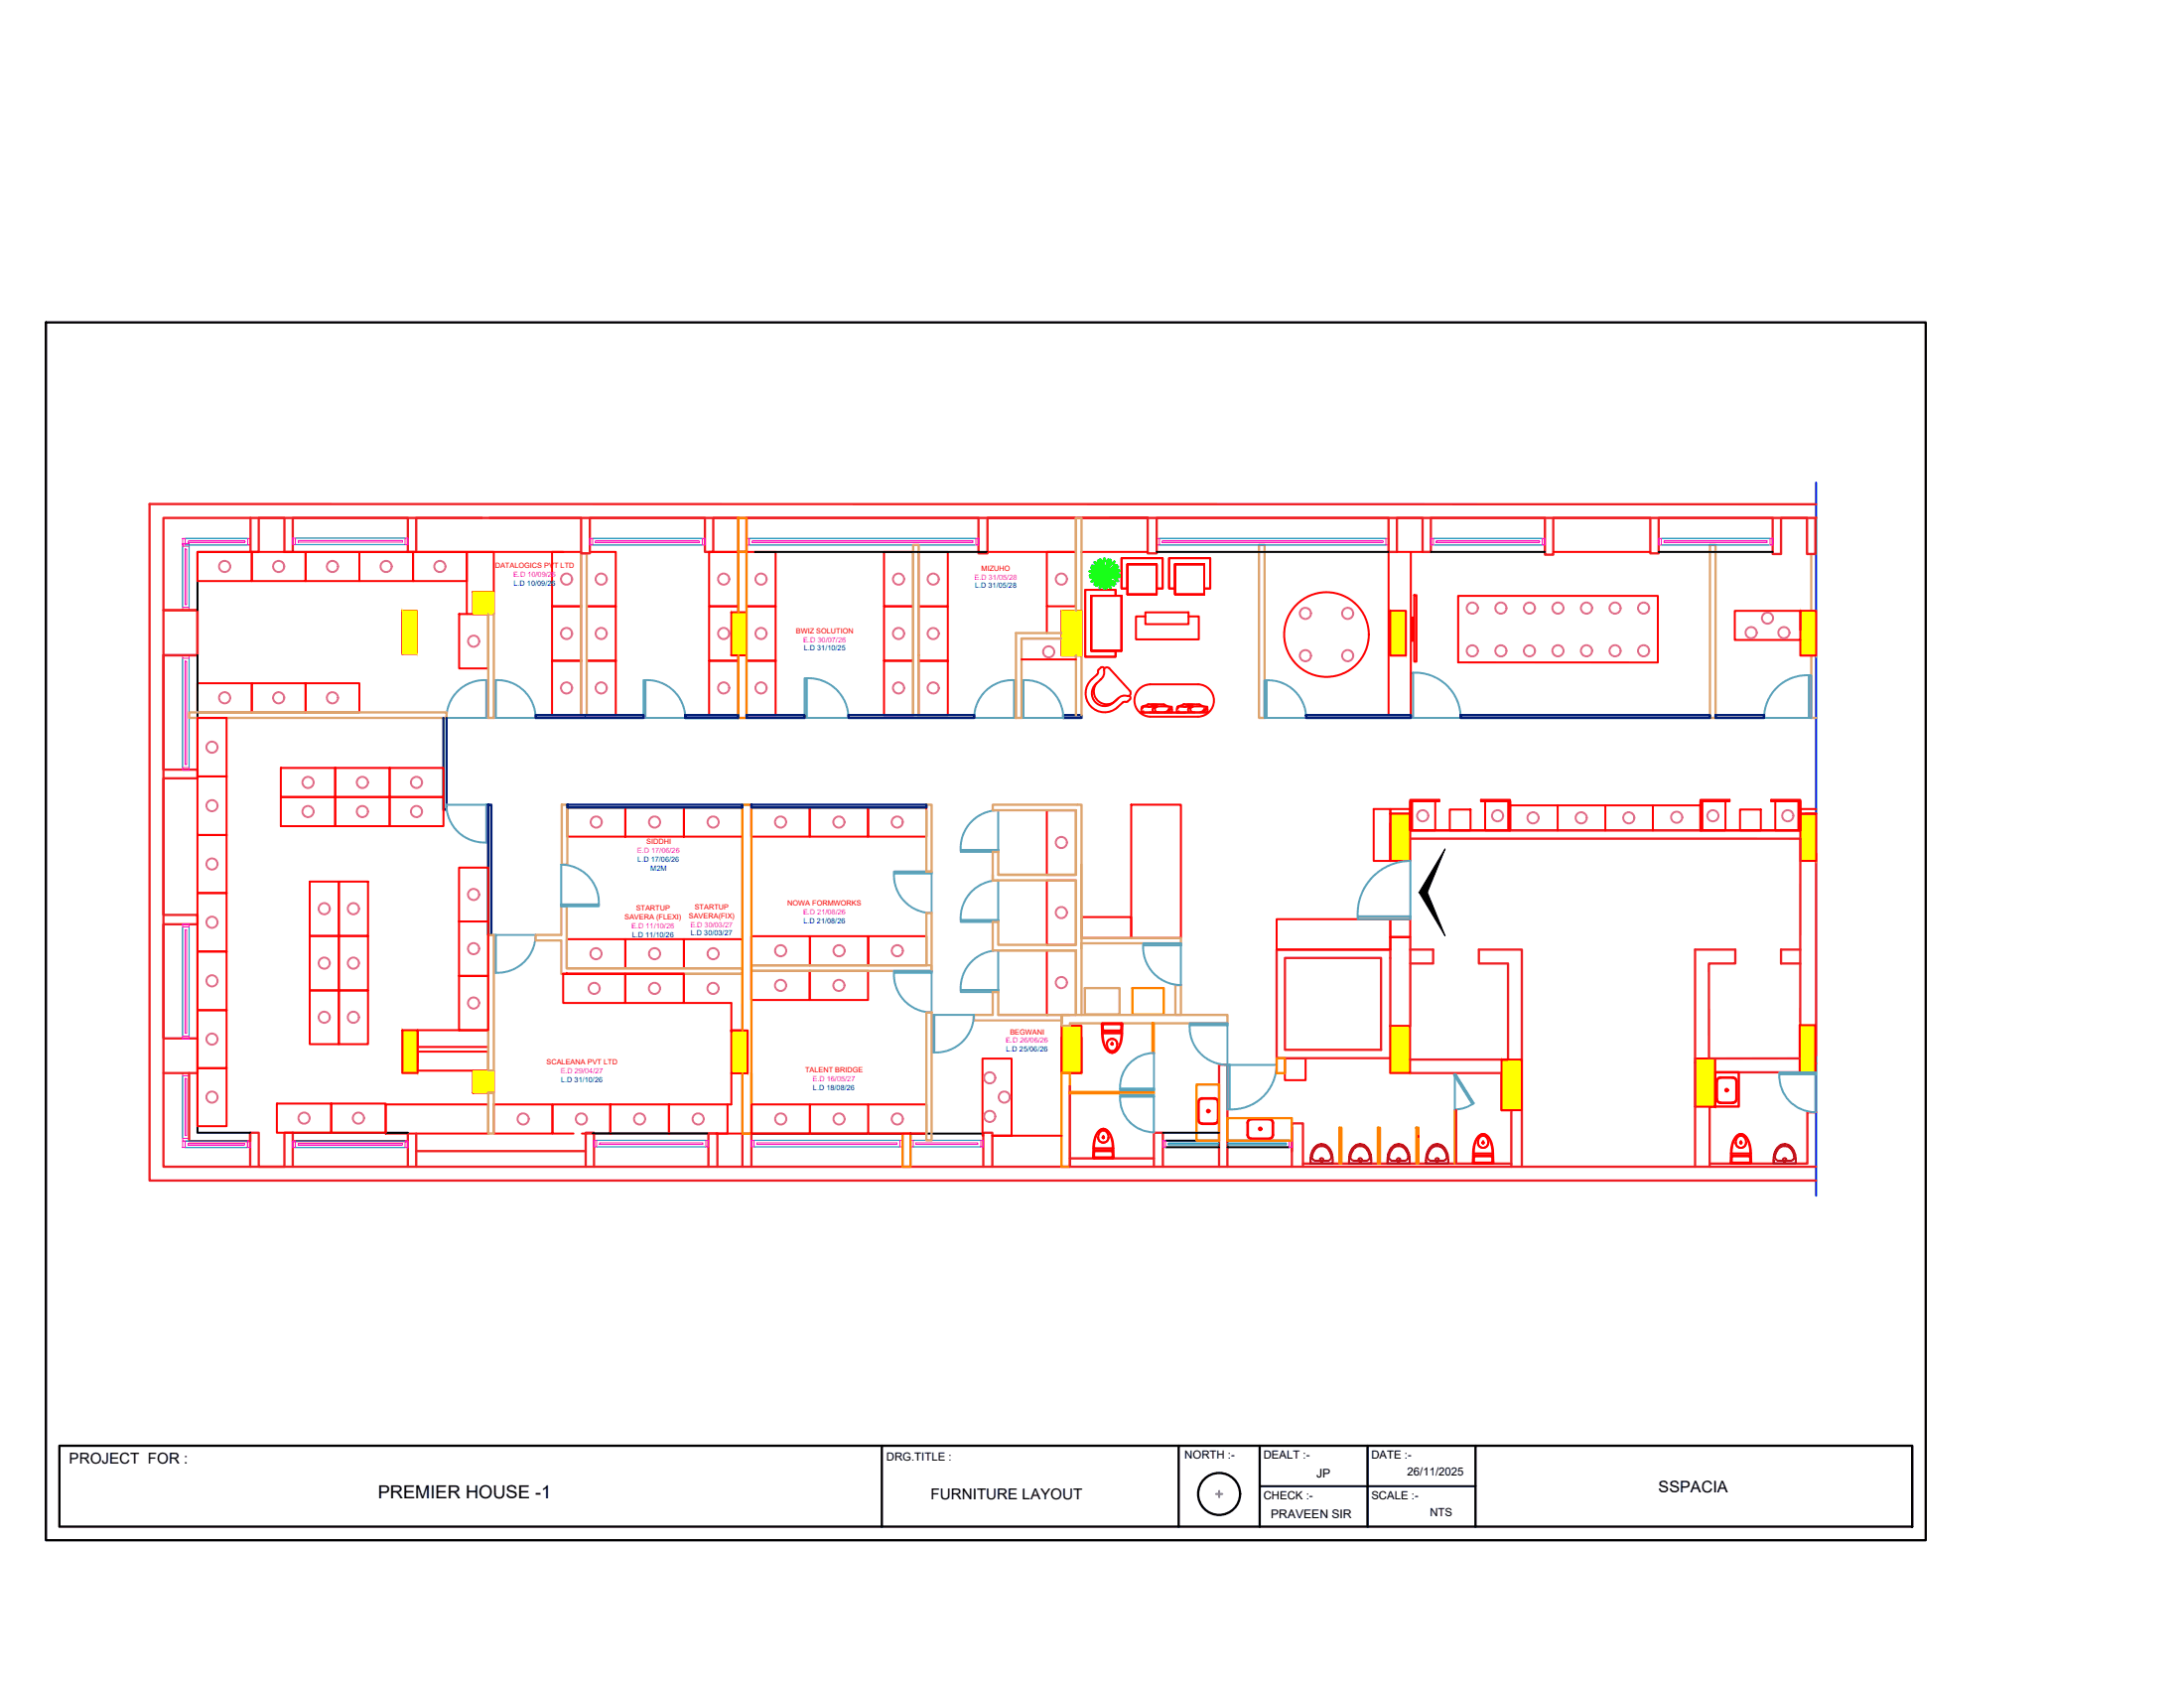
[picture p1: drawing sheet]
<svg xmlns="http://www.w3.org/2000/svg" width="279mm" height="216mm" viewBox="0 0 279 216" stroke-linecap="round" stroke-linejoin="round" font-family="sans-serif">
<!-- layer: STAIR -->
<g fill="none" stroke="#5ca1b8" stroke-width=".25">
<path d="M62.2 87a4.9 4.9 0 0 0-5.1 4.8h5.4M62.2 87h.3v4.8h-.3zM63.2 87h.2v4.8h-.2zM63.4 87a4.9 4.9 0 0 1 5.1 4.8h-5.3M82.3 87h.3v4.8h-.3zM82.6 87a4.9 4.9 0 0 1 5.1 4.8h-5.4M102.9 86.8h.3v5h-.3zM103.2 86.7a5.1 5.1 0 0 1 5.3 5.1h-5.6M124.6 91.8h5.4M129.7 87a4.9 4.9 0 0 0-5.1 4.8M129.7 87h.3v4.8h-.3zM130.7 87h.2v4.8h-.2z"/>
<path d="M130.9 87a4.9 4.9 0 0 1 5.1 4.8h-5.3M161.8 87h.2v4.8h-.2zM162 87a4.8 4.8 0 0 1 5.1 4.8h-5.3M180.5 86.1h.3v5.7h-.3zM180.8 86a5.8 5.8 0 0 1 6.1 5.8h-6.4M231.4 86.4h.3v5.4h-.3zM231.4 86.4a5.5 5.5 0 0 0-5.7 5.4h6M62.2 102.9h.3v4.9h-.3zM62.5 102.9h-5.4a4.9 4.9 0 0 0 5.1 4.9M63.2 119.6h.2v4.8h-.2zM63.2 119.6h5.3M68.5 119.6a4.9 4.9 0 0 1-5.1 4.8"/>
<path d="M71.8 115.7h4.8v.2h-4.8zM76.6 115.7a4.9 4.9 0 0 0-4.8-5.1v5.3M114.4 111.5h4.8v.2h-4.8zM119.2 111.5v5.3a4.8 4.8 0 0 1-4.8-5.1M122.9 117.7a4.8 4.8 0 0 1 4.8-5.1v5.3M122.9 108.7a4.8 4.8 0 0 1 4.8-5.1v5.4M122.9 117.7h4.8v.2h-4.8zM122.9 108.7h4.8v.3h-4.8zM173.7 117.2a6.8 6.8 0 0 1 6.7-7.1v7.5M173.7 117.2h6.7v.4h-6.7zM114.4 124.4a4.8 4.8 0 0 0 4.8 5.1M114.4 124.2h4.8v.2h-4.8z"/>
<path d="M119.2 124.2v5.3M119.3 129.8h5.3a4.8 4.8 0 0 1-5.1 4.8M119.3 129.8h.2v4.8h-.2zM122.9 126.6h4.8v.3h-4.8zM127.7 121.6a4.8 4.8 0 0 0-4.8 5M127.7 121.6v5.3M143.3 139.2h4.3v.3h-4.3zM146.3 120.7h4.8v.2h-4.8zM147.6 134.7a4.4 4.4 0 0 0-4.3 4.5M147.6 134.7v4.8M151.1 120.7v5.3a4.9 4.9 0 0 1-4.9-5.1M152.2 131.1a4.9 4.9 0 0 0 4.8 5.1"/>
<path d="M152.2 130.9h4.8v.2h-4.8zM157 130.9v5.3h6.3a5.7 5.7 0 0 1-6 5.7M157 136.2h.3v5.7h-.3zM186 137.5l.2-.1 2.3 3.7-.1 .1zM186.1 137.6v4.3a4.2 4.2 0 0 0 2.4-.8M227.6 137.4a4.6 4.6 0 0 0 4.6 4.9M227.6 137.2h4.6v.2h-4.6zM232.2 137.2v5.1M143.3 140h4.3v.3h-4.3zM143.3 140.3a4.4 4.4 0 0 0 4.3 4.5M147.6 140v4.8"/>
</g>
<!-- layer: GYPSUM PARTITION -->
<g fill="none" stroke="#dda56e" stroke-width=".3">
<path d="M62.5 78.5v13.3h.7v-13.3M74.3 70.8h.8v20.7h-.8zM137.6 70.6v-4.4h.8v25.3M137.6 66.2v11.9M161.1 69.7h.7v22.1h-.7zM218.8 69.7h.7v22.1h-.7zM231.7 70.9v7.2M24.2 91.1h32.9v.7h-32.9zM116.8 91.5v-21.8h.7v21.8M135.8 81h-5.8v10.8h.7v-10.1h5.1M137.6 83.9v7.6M231.7 83.9v7.9h.6"/>
<path d="M62.5 119.6h.7v17.3h-.7zM71.9 102.9h.7v7.7h-.7zM118.5 102.9h.7v8.6h-.7v-7.9M127.7 111.9h9.9M138.4 110.5v9.5h12.7v.7h-12.7v9.1M62.5 139.8h.7v5.2h-.7zM71.8 124.6v-4.3h-3.3v-.7h3.3v-3.7h.7v7.9h22.5v.8h-23M96.1 123.5h23.1v.7h-23.1zM118.5 129.5h.7v16.4h-.7zM118.5 123.5v-6.7h.7v7.2M127.7 129.8h8.1v.7h-11.2v-.7h2.4v-2.9h.7v2.9h6.4M127.7 121.6h9.9v8.2"/>
<path d="M136.9 129.8h-1.1v1.4h1.1v-.3h20.1v-1.1h-21.2v1.1M138.4 121.3v-18.4h-11.4v.7h10.6v8.3h-9.9v-2.9h-.7v3.6h10.6v8.3h-9.9v-3h-.7v3.7h10.6M138.8 126.4h4.4v3.4h-4.4zM150.4 126h.7v3.8h-.7z"/>
</g>
<!-- layer: FUR -->
<g fill="none" stroke="#f00" stroke-width=".25">
<path d="M25.3 70.6h6.9v3.7h-6.9zM32.2 70.6h6.9v3.7v-3.7h6.9v3.7h-13.8zM46 70.6h6.8v3.7v-3.7h6.9v3.7h-13.7zM51.5 78.1h1.8v5.5h-1.8zM53.2 70.6h18.9M58.7 78.5h3.8v7h-3.8zM60.5 75.7h2.7v-5.1h-3.5v7.9M60.5 75.7h2.7v2.8h-2.7zM70.6 70.6h3.7v6.9h-3.7zM70.6 77.5h3.7v7h-3.7zM75.1 77.5h3.7v7h-3.7zM75.5 70.6h3.3v6.9h-3.7v-6.7"/>
<path d="M90.7 70.6h3.7v6.9h-3.7zM91.2 70.6h3.2M93.6 78.3h1.9v5.5h-1.9zM94.4 78.3v-.8h-3.7v7h3.7v-.7M95.5 70.6h3.7v6.9h-3.7zM95.5 78.3v-.8h3.7v7h-3.7v-.7M113.1 70.6h3.7v6.9h-3.7zM113.1 77.5h3.7v7h-3.7zM117.5 70.6h3.8v7h-3.8zM117.5 77.6h3.8v6.9h-3.8zM126.3 70.6h11.3M133.9 70.6h3.7v6.9h-3.7z"/>
<path d="M133.9 77.5v3.5M135.8 78.1h2.6v5.8h-2.6zM138.4 70.6h8.4M138.8 75.4h3.9v.8h-3.1v7h3.1v.8h-3.9zM139.6 76.2h3.9v7v-7h-3.9v7h3.9h-3.9zM139.6 76.2h3.9v7h-3.9zM143.5 71.4h5.2v3.9h-.7v-3.1h-3.8v3.1h-.7zM144.2 72.2h3.8v3.8h-3.8h3.8v-3.8h-3.8v3.8zM144.2 72.2h3.8v3.8h-3.8zM146.5 78.8h-1.2v3h8.1v-3h-1.3M146.5 78.3h5.6v1.5h-5.6zM149.6 71.4h5.2v3.9h-.7v-3.1h-3.8v3.1h-.7z"/>
<path d="M150.3 72.2v3.8h3.8h-3.8v-3.8h3.8v3.8v-3.8zM150.3 72.2h3.8v3.8h-3.8zM177.6 70.6v20.9M177.8 78.1h2.1v5.8h-2.1zM178.7 70.6h3.3M180.5 70.6v20.9M180.7 79h.1v3h-.1zM180.9 76.1h.3v8.5h-.3zM186.5 76.2h25.6v8.5h-25.6zM198.7 70.6h12.4M230.3 78.1h2v5.8h-2zM25.3 87.4h6.9v3.7h-6.9z"/>
<path d="M25.3 91.8h3.7v7.5h-3.7zM25.3 99.3h3.7v7.5h-3.7zM32.2 87.4h13.8v3.7h-6.9v-3.7v3.7h-6.9zM35.9 98.2h7v3.7h-7zM42.9 98.2h6.9v3.7h-6.9zM49.8 98.2h6.9v3.7h-6.9zM70.6 84.5h3.7v7h-3.7zM75.1 84.5h3.7v7h-3.7zM90.7 84.5h3.7v7h-3.7zM95.5 84.5h3.7v7h-3.7zM113.1 84.5h3.7v7h-3.7zM117.5 84.5h3.8v7h-3.8z"/>
<path d="M130.7 84.3h6.9M140.3 87.4a1.66 1.66 0 0 0 .3 2.3 1.66 1.66 0 0 0 2.3-.3M140.3 86.3l.2-.4a.69 .69 0 0 1 .5-.6l.2 .1 .1 .1a1.56 1.56 0 0 1-.5 1.4M140.3 86.3a2.93 2.93 0 0 0-1.4 2.5 2.43 2.43 0 0 0 1.5 2.1 2.43 2.43 0 0 0 2.5-.4M140.9 86.9a2.12 2.12 0 0 0-1.2 2.1 1.64 1.64 0 0 0 2.7 .9l.7-.6M141.9 85.5l2.7 2.9v.2l-.1 .4M141.9 85.5l-.2-.1-.4 .1M143 89.4a1.36 1.36 0 0 1 1.6-.3v.2l-.1 .1-.2 .3-.6 .1-.8 .7M145.9 91.1h8.6M146.1 90.6l.2-.2-.1 .2M146.1 90.4h3.7h.1l.1 .6-.2 .1-3.7 .1-.1-.1zM146.2 90.4l.7-.3h.6h1.4l.8 .3"/>
<path d="M146.3 91l-.3 .1M146.9 90.1l-.1 .1M147.1 87.5a2.07 2.07 0 0 0-2 2.1 2.07 2.07 0 0 0 2 2.1M147.2 87.5h6.1a2.07 2.07 0 0 1 2 2.1 2.07 2.07 0 0 1-2 2.1h-6.1M147.2 90.1l.9 .1M147.6 91.1a.45 .45 0 0 1-.1-.6 .45 .45 0 0 1 .6-.1 .39 .39 0 0 0-.3 .4 .39 .39 0 0 0 .5 .3M148.8 90.1l.2 .1M149.4 90.9l-.3 .2M149.5 90.8l-.1 .1M149.5 90.7v.1M149.6 90.9l-.2 .1M149.7 90.8l-.1 .1"/>
<path d="M149.8 90.6l-.1 .2M149.8 90.5v.1M150.6 90.6l.2-.2-.1 .2M150.7 90.4h3.7h.1v.6l-.1 .1-3.7 .1-.2-.1zM150.7 90.4l.7-.3h.7h1.3l.8 .3M150.8 91l-.2 .1M151.5 90.1l-.2 .1M151.7 90.1l.9 .1M152.1 91.1a.46 .46 0 0 1 0-.6 .46 .46 0 0 1 .5-.1 .39 .39 0 0 0-.3 .4 .39 .39 0 0 0 .5 .3M153.4 90.1l.1 .1M153.9 90.9l-.3 .2M154 90.8l-.1 .1"/>
<path d="M154.1 90.7l-.1 .1M154.2 90.8l-.2 .2M154.4 90.6l-.1 .2M154.4 90.5l-.1 .1M230.3 80.6v-2.5h-8.4v3.8h8.4v-.2M25.3 106.8h3.7v7.4h-3.7zM25.3 114.2h3.7v7.5h-3.7zM35.9 101.9h7v3.8h-7zM39.6 112.8h3.7v6.9h-3.7zM39.6 119.7h3.7v7h-3.7zM42.9 101.9h6.9v3.8h-6.9zM43.3 112.8h3.8v6.9h-3.8z"/>
<path d="M43.3 119.7h3.8v7h-3.8zM49.8 101.9h6.9v3.8h-6.9zM58.7 111h3.8v6.9h-3.8zM58.7 117.9h3.8v6.9h-3.8zM72.6 103.3h7.4v3.7h-7.4zM80 103.3h7.5v3.7h-7.5zM87.5 103.3h7.5v3.7h-7.5zM96.1 103.3h7.5v3.7h-7.5zM96.1 119.7h7.5v3.8h-7.5zM103.6 103.3h7.5v3.7h-7.5zM103.6 119.7h7.5v3.8h-7.5zM111.1 103.3h7.4v3.7h-7.4z"/>
<path d="M111.1 119.7h7.4v3.8h-7.4zM133.9 103.6h3.7v8.3h-3.7zM133.9 112.6h3.7v8.3h-3.7zM138.4 117.3h6.3v2.7h-6.3zM144.7 102.9h6.4v17.1h-6.4zM163.3 117.6h14.6v3.9h-14.6zM175.7 103.5h2.2v6.6h-2.2zM177.9 103.5h2.5v.6h-2.5zM177.9 104.1h2.5v6h-2.5zM177.9 117.6h2.5v2.3h-2.5zM180.4 102.5v3.7h.3v-3.7h2.9v3.7h-3.2zM180.7 102.5h3.4"/>
<path d="M183.6 102.5h.5v-.2h-3.7v3.9h12.8v-3.9h-3.7v.2h.5M185.5 103.5h2.6v2.7h-2.6zM189.5 102.5h3.4M190 102.5h2.9v3.7h.3v-3.7v3.7h-3.2zM193.2 103h24.3v3.2h-24.3zM199.3 103v3.2M205.4 103v3.2M211.5 103v3.2M217.5 102.5v3.7h.3v-3.7h2.9v3.7h-3.2zM217.8 102.5h3.5M220.7 102.5h.6v-.2h-3.8v3.9h12.8v-3.9h-3.7v.2h.5M222.6 103.5h2.7v2.7h-2.7z"/>
<path d="M226.6 102.5h3.5M227.1 102.5h3v3.7h.2v-3.7v3.7h-3.2zM230.3 104.1h2v6h-2zM232.3 103.5h-2v.6h2M25.3 129.2h3.7v7.4h-3.7zM25.3 121.7h3.7v7.5h-3.7zM25.3 136.6h3.7v7.4h-3.7zM39.6 126.7h3.7v6.9h-3.7zM43.3 126.7h3.8v6.9h-3.8zM51.5 131.8h1.9v5.4h-1.9zM53.4 134.5h9.1v2.4h-9.1zM58.7 124.8h3.8v7h-3.8z"/>
<path d="M60.5 136.9h2.7v2.9h-2.7zM62.5 131.8h-9.1v2.1h9.1M72 124.6h.5M72.1 124.6h7.9v3.7h-7.9zM72.5 120.1h7.5v3.7h-7.5zM72.5 124.6h.1M80 124.6h7.5v3.7h-7.5zM80 120.1h7.5v3.7h-7.5zM87.5 120.1h7.5v3.7h-7.5zM93.6 131.8h2.1v5.5h-2.1zM93.6 137.3v4h-.5M95 128.3v-3.7h-7.5v3.7h6.1v3.7"/>
<path d="M96.1 124.2h7.5v3.7h-7.5zM103.6 124.2h7.5v3.7h-7.5zM133.9 121.6h3.7v8.2h-3.7zM135.8 131.2h2.6v6h-2.6zM141 130.9h2.5l.1 .1v1.2a2.84 2.84 0 0 1-1 2.4 1.12 1.12 0 0 1-1.4-1l-.2-1.1zM141.1 131l2.3-.1 .1 .1v.8l-.1 .1h-2.2l-.1-.1zM141.1 132.2h2.4a2.88 2.88 0 0 1-.9 2.4l-.3 .1M141.1 132.2a2.88 2.88 0 0 0 .9 2.4l.3 .1M141.1 132.2v-.3h2.3l.1 .3M141.8 133.1a.71 .71 0 0 1 1 0 .71 .71 0 0 1 0 .9 .63 .63 0 0 1-.7 .4 .63 .63 0 0 1-.5-.7v-.3zM142.3 133.4h.1M142.3 133.6h.1"/>
<path d="M143.4 131.7l-.1 .1h-2.1M143.4 131.7v-.7h-2.2l-.1 .1v.6l.1 .1M164.4 135.4h2.6v2.8h-2.6zM177.8 131.2h2.6v6h-2.6zM192.1 135.5h2.6v6.5h-2.6zM216.9 135.4h2.5v6.2h-2.5zM220.1 137.8l-.3 .1-.1 .1-.1 .3v2.3l.1 .2 .1 .2 .3 .1h1.6M220.1 137.8h1.6M221.7 137.8l.2 .1 .2 .1 .1 .3v2.3l-.1 .2-.2 .2-.2 .1M221.7 137.9l.3 .2 .1 .2M221.7 137.9h-1.6l-.4 .2v2.5l.2 .3 .2 .1h1.6M222.1 138.3v2.3"/>
<path d="M230.2 131.1h2v6.1h-2zM35.4 141.2h7v3.7h-7zM42.4 141.2h6.9v3.7h-6.9zM49.3 141.3h13.2v3.7h-13.2zM63.2 141.3h7.5v3.7h-7.5zM73.4 145h-2.7v-3.7h7.4v3.7h-3.7M78.1 141.3h7.5v3.7h-7.5zM85.6 141.3h7.5v3.7h-7.5zM91.6 145h3.4M96.1 141.3h7.5v3.7h-7.5zM103.6 141.3h7.5v3.7h-7.5zM111.1 141.3h7.4v3.7h-7.4"/>
<path d="M125.8 145.3h-.1v-9.9h3.7v9.9h-2.5h8.9M140 146.9v.2h1.1h1.2v-.2M140 146.9h2.3M140 147.3v.7h2.2M140 147.3l.1-.1h2.1l.1 .1M141.1 145.4l.1 .1-.1 .1M141.1 145.4v.1v.1M141.1 144.4a1.62 1.62 0 0 0-1.1 1.6v.9M141.1 144.4a1.67 1.67 0 0 0-1.1 1.6l-.2 2.1 2.6 .1 .1-.2M141.1 144.4a1.64 1.64 0 0 1 1.2 1.6v.9M141.1 144.4a1.69 1.69 0 0 1 1.3 1.6l.1 2.1M141.1 145.6h.1"/>
<path d="M141.1 145.4h.1M141.8 145.5a.69 .69 0 0 1-.9 .6 .69 .69 0 0 1-.3-1.1 .62 .62 0 0 1 .7-.4 .62 .62 0 0 1 .5 .7v.2M142.3 147.3v.6l-.1 .1M142.4 148v-.7l-.2-.2h-2.1l-.2 .2 .1 .8h2.3l.1-.1M153.3 141v2.2M153.4 140.8l.4-.3h1.5l.4 .3 .1 2.4-.2 .4-1.8 .1-.4-.2zM153.8 140.4l-.3 .1-.2 .2v.3M153.8 140.5h1.6M155.3 140.4l.3 .1 .2 .2 .1 .3v2.2l-.1 .3-.2 .2-.2 .1h-1.6l-.3-.1-.2-.2v-.3M162.4 143.1l.2 .1 .2 .2 .1 .2v1.6l-.1 .2-.2 .2-.2 .1M162.4 143.2l.3 .2 .1 .2M162.4 143.1h-2.3l-.3 .1-.2 .2v.2v1.6v.2l.2 .2 .3 .1h2.3"/>
<path d="M162.4 143.2h-2.3l-.4 .2v.2v1.6l.2 .3 2.5 .1M162.8 145.2l-.2 .3-.2 .1M162.8 143.6v1.6M181.5 145.4h.1M188.5 147.5h2.4M188.5 147.5l.1 .3h2.3v-.3M188.6 147.8l-.1 .1 .1 .9h2.3l.1-.1M188.6 147.8h2.2l.1 .1 .1 .8M189.1 145.3a.85 .85 0 0 1 1.5 .4l.2 .4 .2 .8v1.9h-2.5l-.1-1.3a3.4 3.4 0 0 1 .7-2.2zM189.4 145.4a.64 .64 0 0 1 .7 0 .64 .64 0 0 1 .3 .6 .69 .69 0 0 1-.9 .8 .69 .69 0 0 1-.3-1.1zM189.7 146.1l-.1 .1h.1M189.7 146.1l.1 .1h-.1"/>
<path d="M189.7 145a1.4 1.4 0 0 1 1.1 1.4l.1 1.1M189.7 145a1.64 1.64 0 0 0-1.1 1.6l-.1 .9M189.7 146.3h.1M189.7 146.1h.1M190.9 148v.7h-2.2l-.1-.1v-.6l.1-.1h2.1l.1 .1M221.5 147.5l.1 .3h2.3v-.3M221.5 147.5h2.4M221.6 147.8l-.1 .1v.9h2.3l.1-.1M221.6 148.7l-.1-.1 .1-.6 .1-.1h2.1l.1 .1-.1 .7h-2.2M221.6 147.8h2.2l.1 .1 .1 .8M222.1 140.6l-.2 .3-.2 .1M222.7 145a1.64 1.64 0 0 1 1.1 1.6l.1 .9"/>
<path d="M222.7 145a1.66 1.66 0 0 1 1.2 1.6l.1 2.1M222.7 145a1.43 1.43 0 0 0-1 1.4l-.2 1.1M222.7 145a1.64 1.64 0 0 0-1.2 1.6l-.1 2.2h2.5l.1-.1M222.7 146.3h.1M222.7 146.1h.1M223.4 146.2a.69 .69 0 0 1-1 .6 .69 .69 0 0 1-.2-1.1 .62 .62 0 0 1 .7-.4 .62 .62 0 0 1 .5 .7v.2"/>
<circle cx="169.7" cy="81.2" r="5.4"/>
<circle cx="142.3" cy="133.5" r=".09"/>
<circle cx="220.9" cy="139.4" r=".17"/>
<circle cx="141.1" cy="145.5" r=".09"/>
<circle cx="154.6" cy="142.1" r=".17"/>
<circle cx="161.2" cy="144.4" r=".17"/>
<circle cx="189.7" cy="146.2" r=".09"/>
<circle cx="222.7" cy="146.2" r=".09"/>
</g>
<!-- layer: GLASS -->
<g fill="none" stroke="#001d75" stroke-width=".3">
<path d="M56.7 91.8v11.8h.4v-11.8M68.5 91.5h13.8v.3h-13.8zM87.7 91.5h6.7v.3h-6.7zM87.7 91.8h6.7M95.5 91.5h7.4v.3h-7.4zM108.6 91.5h16v.3h-16zM136 91.5h2.4v.3h-2.4zM167.1 91.5h13.4v.3h-13.4zM186.9 91.5h31.9v.3h-31.9zM219.5 91.5h6.2v.3h-6.2zM62.5 102.9h.4v16.7h-.4zM72.6 102.9h22.4v.4h-22.4z"/>
<path d="M96.1 102.9h22.4v.4h-22.4z"/>
</g>
<!-- layer: wall -->
<g fill="none" stroke="#ff7f00" stroke-width=".3">
<path d="M94.4 66.2h1.1v4.4h-1.1zM94.4 78.3v-7.7h1.1v21.2h-1.1v-8M95 137.3v7.7h1.1v-7.7M95 131.8v-28.9h1.1v42.1M135.8 137.2h1.1v12h-1.1zM136.9 139.7h10.7v.1h-10.7zM144.9 126.4h4v3.4h-4zM147.4 130.9h.2v3.8h-.2zM153.1 138.7h2.9v7.2h-2.9zM163.3 135.3h1.1v1.9h-1.1zM192.1 137.2v4.8h1.2M115.5 145h1v4.2h-1z"/>
<path d="M157 143h8.3v2.9h-8.3zM171.3 144.2h.3v4.6h-.3zM176.3 144.2h.2v4.6h-.2zM181.2 144.2h.3v4.6h-.3zM186.1 142v6.8h.2v-6.8"/>
</g>
<!-- layer: WIN -->
<g fill="none" stroke="#008ab8" stroke-width=".15">
<path d="M23.4 69.9v7.8M23.7 69.7h8M23.7 68.9h8M24.2 69.9v7.8M37.8 69.7h14M37.8 68.8h14M75.8 69.7h14M75.8 68.9h14M95.9 69.7h28.9M95.9 68.9h28.9M148.3 69.7h29M148.3 68.9h29"/>
<path d="M183.4 69.7h13.9M183.4 68.9h13.9M212.5 69.7h13.9M212.5 68.9h13.9M23.4 84.2v14M24.2 84.2v14M23.4 118.6v13.9M24.2 118.6v13.9M23.4 137.6v8M24.2 137.6v8M23.7 145.9h8M23.7 146.8h8"/>
<path d="M37.8 145.9h14M37.8 146.8h14M76.3 146.7h14M76.3 145.9h14M96.5 146.7h18.6M96.5 145.9h18.6M116.8 146.7h8.7M116.8 145.9h8.7M156 146.2h-6.5v.2h6.5M157 146.2h7.6v.2h-7.6"/>
</g>
<!-- layer: g-dw -->
<g fill="none" stroke="#f0f" stroke-width=".13">
<path d="M23.4 77.7h.8v.3h-.8zM23.4 69.5h.8v.4h-.8zM23.4 68.9h.3v.8h-.3zM23.7 70.2h.2v7.1h-.2zM24.1 69.2h7.2v.2h-7.2zM31.7 68.9h.3v.8h-.3zM37.5 68.8h.3v.9h-.3zM38.2 69.1h13.3v.2h-13.3zM51.8 68.8h.4v.9h-.4zM75.5 68.9h.3v.8h-.3zM76.2 69.2h13.3v.2h-13.3zM89.8 68.9h.4v.8h-.4z"/>
<path d="M95.5 68.9h.4v.8h-.4zM96.2 69.2h28.3v.2h-28.3zM124.8 68.9h.4v.8h-.4zM148 68.9h.3v.8h-.3zM148.7 69.2h28.3v.2h-28.3zM177.3 68.9h.3v.8h-.3zM183 68.9h.4v.8h-.4zM183.7 69.2h13.3v.2h-13.3zM197.3 68.9h.3v.8h-.3zM212.2 68.9h.3v.8h-.3zM212.9 69.2h13.2v.2h-13.2zM226.4 68.9h.4v.8h-.4z"/>
<path d="M23.4 98.2h.8v.3h-.8zM23.4 83.9h.8v.3h-.8zM23.7 84.6h.2v13.2h-.2zM23.4 118.2h.8v.4h-.8zM23.7 118.9h.2v13.3h-.2zM23.4 137.2h.8v.4h-.8zM23.4 132.5h.8v.4h-.8zM23.7 137.9h.2v7.3h-.2zM23.4 145.6h.8v.3h-.8zM23.4 145.9h.3v.9h-.3zM24.1 146.3h7.2v.2h-7.2zM31.7 145.9h.3v.9h-.3z"/>
<path d="M37.5 145.9h.3v.9h-.3zM38.2 146.3h13.3v.2h-13.3zM51.8 145.9h.4v.9h-.4zM76 145.9h.3v.8h-.3zM76.7 146.2h13.2v.2h-13.2zM90.3 145.9h.3v.8h-.3zM96.1 145.9h.4v.8h-.4zM96.8 146.2h18v.2h-18zM115.1 145.9h.4v.8h-.4zM116.5 145.9h.3v.8h-.3zM117.2 146.2h7.9v.2h-7.9zM125.5 145.9h.3v.8h-.3z"/>
<path d="M148.8 145.9h.3v.8h-.3zM164.9 145.9h.4v.8h-.4z"/>
</g>
<!-- layer: FUR -->
<path d="M232.3 61.7v91.2" fill="none" stroke="#00f" stroke-width=".25"/>
<!-- layer: wall -->
<g fill="none" stroke="#ed1f24" stroke-width=".3">
<path d="M32 66.2v4.4h1.1v-4.4h3.3v4.4M36.3 70.6h1.1M37.5 70.6v-4.4h14.7v4.4M51.5 78.1v5.5M52.1 70.6h1M61.7 66.2h-8.5v4.4M62.6 66.2h11.7v4.6h1.2v-4.6h14.7v4.4h1v-4.4h3.2v4.4h1.1v-4.4h29.7v4.6h1.1v-4.6h20.5v4.6h1.2v-4.6h29.6v4.4h1.1v-4.4h3.3v4.4h1v-4.4h14.6v4.7h1.1v-4.7h12.4v4.6h1.1v-4.6h14.6v4.7h1v-4.7h3.4v4.7h1v-4.7h.1h-211.4v83h211.4M126.3 66.2h20.5h-4.8M232.3 64.5h-213.2v86.5h213.2M20.9 83.8h4.4v-5.8h-4.4h4.4v5.8h-4.4v14.6h4.4v1.2h-4.4v17.4h4.4v1.2h-4.4v14.6h4.4v4.4h-4.4M93.6 83.8h.8M179.8 105.3h-1.9v4.8"/>
<path d="M180.4 105.3v.9h49.9M180.4 107.3h49.9M230.3 107.3v23.8M231 104.1h1.3M232.3 109.1v25.9h-.1M24.2 137.2v8.7h7.8v-1M53.4 131.8v4M93.6 131.8h1.4M135.8 132.7v4.5h2.6v-4.5M136.9 138.9v10.3M164.4 122.5h12.3v11.8h-12.3zM177.8 122.5h.1"/>
<path d="M177.9 121.5h-14.6v13.8h14.5M180.4 137.2h11.7v4.8M180.4 135.5h12.5v-12.3h-3.7v-1.7h5.5v27.7M180.4 121.5h2.9v1.7h-2.9M180.4 121.5v-1.6h-2.5v11.3M180.4 121.5v9.7M219.4 137.5v4.1h-.7v7.6M219.4 137.2h10.8M230.2 135.4h-11.6v-12.2h3.4v-1.7h-5.1v27.7M230.3 121.5h-2.5v1.7h2.5M232.2 136h.1M32 149.2v-4.3h1.1v4.3h3.3v-4.3h1.1v4.3"/>
<path d="M37.5 145.9h14.7M52.2 145v4.2M53.2 147.2h21.7M53.2 145v4.2M74.9 149.2v-4.3h1.1v4.3M90.6 149.2v-4.2h1.2v4.2M95 149.2v-4.2h1.1v4.2M125.8 149.2v-4.3h1.1v4.3M136.9 148.2h10.7M147.6 149.2v-4.3h1.2v4.3M156 149.2v-13h1v13M165.3 147.3v-3.6h1.4v5.5"/>
<path d="M165.3 144.2v5M166.7 148.8h26.6M186.3 142v6.8M193.3 142v7.2M232.3 142.3h-1.1v6.5h-12.5"/>
</g>
<!-- layer: 0 -->
<path d="M149.1 146.7h6.9M149.1 145.9h6.9M157 146.7h7.9M157 145.9h7.9M161.2 190.1h27.6" fill="none" stroke="#000" stroke-width=".25"/>
<!-- layer: wall -->
<g fill="#ff0" stroke="#ff0" stroke-width=".13">
<path d="M135.8 131.2h2.6z"/>
<path d="M135.8 131.2h2.6v6z"/>
<path d="M177.8 78.1h2.1z"/>
<path d="M177.8 78.1h2.1v5.8z"/>
<path d="M93.6 78.3h1.9z"/>
<path d="M51.5 131.8h1.9z"/>
<path d="M51.5 131.8h1.9v5.4z"/>
<path d="M230.3 78.1h2z"/>
<path d="M230.3 78.1h2v5.8z"/>
<path d="M93.6 131.8h2.1z"/>
<path d="M93.6 131.8h2.1v5.5z"/>
<path d="M230.2 131.1h2z"/>
<path d="M230.2 131.1h2v6.1z"/>
<path d="M51.5 78.1l1.8 5.5v-5.5zM51.5 78.1l1.8 5.5h-1.8z"/>
<path d="M135.8 137.2h2.6zM135.8 131.2l2.6 6h-2.6z"/>
<path d="M177.8 83.9h2.1zM177.8 78.1l2.1 5.8h-2.1z"/>
<path d="M93.6 78.3l1.9 5.5v-5.5zM93.6 78.3l1.9 5.5h-1.9z"/>
<path d="M51.5 137.2h1.9zM51.5 131.8l1.9 5.4h-1.9z"/>
<path d="M230.3 83.9h2zM230.3 78.1l2 5.8h-2z"/>
<path d="M177.8 131.2l2.6 6v-6zM177.8 131.2l2.6 6h-2.6z"/>
<path d="M93.6 137.3h2.1zM93.6 131.8l2.1 5.5h-2.1z"/>
<path d="M135.8 78.1l2.6 5.8v-5.8zM135.8 78.1l2.6 5.8h-2.6z"/>
<path d="M177.9 104.1l2.5 6v-6zM177.9 104.1l2.5 6h-2.5z"/>
<path d="M230.3 104.1l2 6v-6zM230.3 104.1l2 6h-2z"/>
<path d="M192.1 135.5l2.6 6.5v-6.5zM192.1 135.5l2.6 6.5h-2.6z"/>
<path d="M216.9 135.4l2.5 6.2v-6.2zM216.9 135.4l2.5 6.2h-2.5z"/>
<path d="M230.2 131.1v6.1h2zM230.2 137.2h2z"/>
<path d="M60.6 137l2.5 2.7v-2.7zM60.6 137l2.5 2.7h-2.5z"/>
<path d="M60.6 75.8l2.5 2.6v-2.6zM60.6 75.8l2.5 2.6h-2.5z"/>
</g>
<path d="M177.9 121.5h-.1" fill="none" stroke="#ed1f24" stroke-width=".25"/>
<path d="M60.6 75.8h2.5v2.6h-2.5zM60.6 137h2.5v2.7h-2.5z" fill="none" stroke="#ff0" stroke-width=".3"/>
<!-- layer: FUR -->
<g fill="none" stroke="#000" stroke-width=".25">
<path d="M32 70.6h-6.7v7.4M37.4 70.6h14.7M96.6 70.6h29.6M148 70.6h29.6M183 70.6h14.6M212.2 70.6h14.6M25.3 83.8v14.6M25.3 118.2v14.6M25.3 137.2v7.7h6.7M37.5 144.9h14.7M75.8 145h14.7M96.1 145h19.4"/>
<path d="M116.5 145h9.3M148.8 144.9h7.2"/>
</g>
<g fill="none" stroke="#b80000" stroke-width=".25">
<path d="M167.7 148.4a1.77 1.77 0 0 1 1.4-2.1 1.79 1.79 0 0 1 1.4 2.1M167.7 148.4v.4M168.4 146.8a1.15 1.15 0 0 1 1.8 .8 .55 .55 0 0 1-.3 .9h-1.6a.53 .53 0 0 1-.4-.9zM168.9 148.4v-.1l.2-.2 .2 .2v.1M170.5 148.4v.4h-2.8v-.3M172.6 148.4v.4M173 146.9l-.3 .5-.1 1M173 146.9a1.18 1.18 0 0 1 1.2-.6 1.18 1.18 0 0 1 .9 .8l.3 .6v.7M173.3 146.8a1.14 1.14 0 0 1 1.9 .8 .55 .55 0 0 1-.4 .9h-1.6a.53 .53 0 0 1-.4-.9zM173.8 148.4v-.1l.2-.2 .2 .2v.1M175.4 148.4v.4h-2.8v-.3M177.5 148.4v.4"/>
<path d="M177.9 146.9l-.2 .5-.2 1M178 146.9a1.18 1.18 0 0 1 1.1-.6 1.18 1.18 0 0 1 1 .8l.2 .6 .1 .7M178.2 146.8a1.16 1.16 0 0 1 1.9 .8 .56 .56 0 0 1-.4 .9h-1.6a.53 .53 0 0 1-.3-.9zM178.7 148.4l.1-.2 .1-.1 .2 .1v.2M180.4 148.4v.4h-2.9v-.3M182.4 148.4a1.77 1.77 0 0 1 1.4-2.1 1.79 1.79 0 0 1 1.5 2.1M182.4 148.4v.4M183.2 146.8a1.15 1.15 0 0 1 1.8 .8 .56 .56 0 0 1-.3 .9h-1.7a.54 .54 0 0 1-.3-.9zM183.6 148.4l.1-.2 .1-.1 .2 .1 .1 .2M185.3 148.4v.4h-2.9v-.3M226.9 148.4a1.77 1.77 0 0 1 1.4-2.1 1.79 1.79 0 0 1 1.4 2.1M226.9 148.4v.4"/>
<path d="M227.6 146.8a1.16 1.16 0 0 1 1.9 .8 .56 .56 0 0 1-.4 .9h-1.6a.54 .54 0 0 1-.4-.9zM228.1 148.4l.1-.2 .1-.1 .1 .1 .1 .2M229.7 148.4v.4h-2.8v-.3"/>
<circle cx="169.1" cy="148.7" r=".09"/>
<circle cx="174" cy="148.7" r=".09"/>
<circle cx="178.9" cy="148.7" r=".09"/>
<circle cx="183.8" cy="148.7" r=".09"/>
<circle cx="228.3" cy="148.7" r=".09"/>
</g>
<!-- layer: 0 -->
<path d="M181.5 114.1h1.1l2.3 5.6zM184.9 108.6l-3.4 5.5h1.1z" fill="#000" stroke="#000" stroke-width=".13"/>
<!-- layer: TREE -->
<g fill="none" stroke="#0f0" stroke-width=".25">
<path d="M139.4 73.1a.29 .29 0 0 1 .4 .1h-.3l-.1-.1M139.5 73.5l.3 .1-.3 .1-.1-.1zM139.6 72.6l.4 .1 .1 .1-.2 .1zM139.6 74.4a.29 .29 0 0 1 .4-.2l-.1 .1-.3 .1M139.7 72.3a.23 .23 0 0 1 .3 .2h-.2zM139.8 73.3l.3-.1 .2 .1a.37 .37 0 0 1-.6 .1zM140 72.9l1.2 .6-.7-.6 .6 .4-.2-1 .3 1.2-.8-1.4 .5 1.1M140 72.9l.9 .5-.8-.1 1.1 .2h-.9h.6M140 72.9h.1M140 71.9a.29 .29 0 0 1 .3 .3l-.2-.2zM140.1 73.7l-.2 .2h-.4M140.1 73.7h-.2l-.4 .2"/>
<path d="M140.1 72.4a.32 .32 0 0 1 .4 .3 .37 .37 0 0 1-.4-.3zM140.2 74.1l.3-.1a.37 .37 0 0 1-.4 .4zM140.3 74.5a.24 .24 0 0 0-.3 .3l.2-.1 .1-.2M140.4 74.6l.2-.2-.2 .4-.2 .1zM140.5 71.7l.3 .3v.2l-.3-.3zM140.7 71.5a.23 .23 0 0 1 .2 .4l-.2-.2zM140.7 74.9l.1-.1 .1 .2-.2 .3zM141.1 74.4a.34 .34 0 0 0 0 .6 .37 .37 0 0 0 0-.6M141.2 73.5l-.9 .6 .7-.5M141.2 73.5l1.1 .4-.9-.3 1 .9zM141.2 73.5l-.6 1.3 .4-1-.5 .7zM141.2 73.6l.1 1.2-.1-1.3-.2 1.1 .1-.9"/>
<path d="M141.2 73.5l1.5-.2-1.2 .2 1.2 .3zM141.2 73.5l-1.3 .5 1-.4M141.2 72.3a.37 .37 0 0 1-.2-.5 .33 .33 0 0 1 .2 .5M141.2 73.6l.4 1.1-.4-1.2 .8 1.1-.7-1M141.2 73.2v-.7v1l.8-1.1-.8 1M141.3 74.9a.24 .24 0 0 0 0 .4v-.2v-.2M141.3 71.4a.31 .31 0 0 1 0 .4l-.1-.3 .1-.1M141.4 73.4l.7-.3-.9 .4M141.4 73.2l1.2-.8-1.4 1.1M141.5 74.7l.1 .2-.1 .4-.1-.2zM141.5 73.2l.8-.3-1.1 .6 .4-.7-.3 .3 .3-1.1-.4 1.5M141.8 71.5l-.1 .2-.1 .4"/>
<path d="M141.8 71.5v.2l-.1 .4M141.9 72.5a.32 .32 0 0 0 .2-.5 .37 .37 0 0 0-.2 .5M141.9 74.8l.2 .3v.1a.3 .3 0 0 1-.2-.4zM142.1 71.6l-.2 .1v.2a.23 .23 0 0 0 .2-.3M142.2 74.7a.32 .32 0 0 1-.4-.4 .37 .37 0 0 1 .4 .4M142.3 74.3l.3 .2 .1 .2-.4-.2zM142.3 74.6l.2 .1v.2a.23 .23 0 0 1-.2-.3zM142.3 73.8a.37 .37 0 0 1 .5 .1 .32 .32 0 0 1-.5-.1zM142.4 71.9l.2-.1a.29 .29 0 0 1-.3 .4zM142.5 72.4l.4-.1-.1 .2-.4 .1zM142.6 73.5l.2-.1 .4 .1-.4 .1zM142.7 74.1l.3 .1 .1 .1a.28 .28 0 0 1-.4-.2z"/>
<path d="M142.8 72.8a.37 .37 0 0 0-.5 .2M142.8 72.8a.33 .33 0 0 1-.5 .2M142.8 73.7h.2l.2 .1a.23 .23 0 0 1-.4-.1M143 72.5h-.2l-.1 .2M143 72.5a.24 .24 0 0 1-.3 .2M143.3 73h-.3l-.2 .1a.3 .3 0 0 0 .5-.1"/>
<circle cx="141.2" cy="73.5" r=".97"/>
</g>
<!-- layer: FUR -->
<path d="M72.5 124.6h14.9M219.4 137.2h3v4.3h-3z" fill="none" stroke="#f00" stroke-width=".3"/>
<!-- layer: 0 -->
<path d="M155.6 191.1h.8M156 190.7v.8" fill="none" stroke="#767676" stroke-width=".25"/>
<g fill="none" stroke="#000" stroke-width=".3">
<path d="M5.9 41.2h240.5v155.8h-240.5zM7.6 184.9h237v10.4h-237zM112.8 184.9v10.4M150.8 184.9v10.4M161.2 184.9v10.4M175 184.9v10.4M188.8 184.9v10.4"/>
<circle cx="156" cy="191.1" r="2.68"/>
</g>
<!-- layer: BH -->
<g fill="none" stroke="#dd6e8a" stroke-width=".25">
<circle cx="28.7" cy="72.5" r=".71"/>
<circle cx="35.6" cy="72.5" r=".71"/>
<circle cx="42.5" cy="72.5" r=".71"/>
<circle cx="49.4" cy="72.5" r=".71"/>
<circle cx="56.3" cy="72.5" r=".71"/>
<circle cx="72.5" cy="74.1" r=".71"/>
<circle cx="76.9" cy="74.1" r=".71"/>
<circle cx="92.6" cy="74.1" r=".71"/>
<circle cx="97.4" cy="74.1" r=".71"/>
<circle cx="115" cy="74.1" r=".71"/>
<circle cx="119.4" cy="74.1" r=".71"/>
<circle cx="135.8" cy="74.1" r=".71"/>
<circle cx="167" cy="78.5" r=".71"/>
<circle cx="172.4" cy="78.5" r=".71"/>
<circle cx="188.4" cy="77.8" r=".71"/>
<circle cx="192" cy="77.8" r=".71"/>
<circle cx="195.7" cy="77.8" r=".71"/>
<circle cx="199.3" cy="77.8" r=".71"/>
<circle cx="203" cy="77.8" r=".71"/>
<circle cx="206.6" cy="77.8" r=".71"/>
<circle cx="210.3" cy="77.8" r=".71"/>
<circle cx="226.1" cy="79.1" r=".71"/>
<circle cx="27.1" cy="95.6" r=".71"/>
<circle cx="28.7" cy="89.2" r=".71"/>
<circle cx="35.6" cy="89.2" r=".71"/>
<circle cx="42.5" cy="89.2" r=".71"/>
<circle cx="60.6" cy="82" r=".71"/>
<circle cx="72.5" cy="81" r=".71"/>
<circle cx="72.5" cy="88" r=".71"/>
<circle cx="76.9" cy="81" r=".71"/>
<circle cx="76.9" cy="88" r=".71"/>
<circle cx="92.6" cy="81" r=".71"/>
<circle cx="92.6" cy="88" r=".71"/>
<circle cx="97.4" cy="88" r=".71"/>
<circle cx="97.4" cy="81" r=".71"/>
<circle cx="115" cy="81" r=".71"/>
<circle cx="115" cy="88" r=".71"/>
<circle cx="119.4" cy="88" r=".71"/>
<circle cx="119.4" cy="81" r=".71"/>
<circle cx="134.2" cy="83.4" r=".71"/>
<circle cx="167" cy="83.9" r=".71"/>
<circle cx="172.4" cy="83.9" r=".71"/>
<circle cx="188.4" cy="83.2" r=".71"/>
<circle cx="192" cy="83.2" r=".71"/>
<circle cx="195.7" cy="83.2" r=".71"/>
<circle cx="199.3" cy="83.2" r=".71"/>
<circle cx="203" cy="83.2" r=".71"/>
<circle cx="206.6" cy="83.2" r=".71"/>
<circle cx="210.3" cy="83.2" r=".71"/>
<circle cx="224" cy="80.9" r=".71"/>
<circle cx="228.2" cy="80.9" r=".71"/>
<circle cx="27.1" cy="118" r=".71"/>
<circle cx="27.1" cy="103" r=".71"/>
<circle cx="27.1" cy="110.5" r=".71"/>
<circle cx="39.4" cy="100.1" r=".71"/>
<circle cx="39.4" cy="103.8" r=".71"/>
<circle cx="41.5" cy="116.2" r=".71"/>
<circle cx="45.2" cy="116.2" r=".71"/>
<circle cx="46.4" cy="100.1" r=".71"/>
<circle cx="46.4" cy="103.8" r=".71"/>
<circle cx="53.3" cy="100.1" r=".71"/>
<circle cx="53.3" cy="103.8" r=".71"/>
<circle cx="60.6" cy="114.4" r=".71"/>
<circle cx="76.3" cy="105.1" r=".71"/>
<circle cx="83.7" cy="105.1" r=".71"/>
<circle cx="91.2" cy="105.1" r=".71"/>
<circle cx="99.9" cy="105.1" r=".71"/>
<circle cx="107.3" cy="105.1" r=".71"/>
<circle cx="114.8" cy="105.1" r=".71"/>
<circle cx="135.8" cy="107.8" r=".71"/>
<circle cx="135.8" cy="116.7" r=".71"/>
<circle cx="182" cy="104.3" r=".71"/>
<circle cx="191.6" cy="104.3" r=".71"/>
<circle cx="196.1" cy="104.6" r=".71"/>
<circle cx="202.3" cy="104.6" r=".71"/>
<circle cx="208.4" cy="104.6" r=".71"/>
<circle cx="214.5" cy="104.5" r=".71"/>
<circle cx="219.1" cy="104.3" r=".71"/>
<circle cx="228.7" cy="104.3" r=".71"/>
<circle cx="27.1" cy="132.9" r=".71"/>
<circle cx="27.1" cy="125.5" r=".71"/>
<circle cx="41.5" cy="130.1" r=".71"/>
<circle cx="41.5" cy="123.2" r=".71"/>
<circle cx="45.2" cy="130.1" r=".71"/>
<circle cx="45.2" cy="123.2" r=".71"/>
<circle cx="60.6" cy="128.3" r=".71"/>
<circle cx="60.6" cy="121.3" r=".71"/>
<circle cx="76" cy="126.4" r=".71"/>
<circle cx="76.2" cy="122" r=".71"/>
<circle cx="83.7" cy="126.4" r=".71"/>
<circle cx="83.7" cy="122" r=".71"/>
<circle cx="91.2" cy="126.4" r=".71"/>
<circle cx="91.2" cy="122" r=".71"/>
<circle cx="99.9" cy="126" r=".71"/>
<circle cx="99.9" cy="121.6" r=".71"/>
<circle cx="107.3" cy="126" r=".71"/>
<circle cx="107.3" cy="121.6" r=".71"/>
<circle cx="114.8" cy="121.6" r=".71"/>
<circle cx="126.6" cy="137.9" r=".71"/>
<circle cx="135.8" cy="125.7" r=".71"/>
<circle cx="27.1" cy="140.3" r=".71"/>
<circle cx="38.9" cy="143" r=".71"/>
<circle cx="45.9" cy="143" r=".71"/>
<circle cx="66.9" cy="143.1" r=".71"/>
<circle cx="74.4" cy="143.1" r=".71"/>
<circle cx="81.8" cy="143.1" r=".71"/>
<circle cx="89.3" cy="143.1" r=".71"/>
<circle cx="99.9" cy="143.1" r=".71"/>
<circle cx="107.3" cy="143.1" r=".71"/>
<circle cx="114.8" cy="143.1" r=".71"/>
<circle cx="126.6" cy="142.8" r=".71"/>
<circle cx="128.5" cy="140.3" r=".71"/>
</g>
<text font-size="2.3" x="48.4" y="191.6">PREMIER HOUSE -1</text>
<text font-size="2.1" x="212.2" y="190.9">SSPACIA</text>
<g font-size="1.9">
<text x="8.8" y="187.2">PROJECT FOR :</text>
<text x="119.1" y="191.8">FURNITURE LAYOUT</text>
</g>
<g font-size="1.5">
<text x="168.4" y="189">JP</text>
<text x="162.6" y="194.2">PRAVEEN SIR</text>
</g>
<g font-size="1.4">
<text x="113.4" y="186.8">DRG.TITLE :</text>
<text x="151.5" y="186.6">NORTH :-</text>
<text x="161.6" y="186.6">DEALT :-</text>
<text x="161.6" y="191.8">CHECK :-</text>
<text x="175.4" y="186.6">DATE :-</text>
<text x="175.4" y="191.8">SCALE :-</text>
<text x="180" y="188.7">26/11/2025</text>
<text x="182.9" y="193.9">NTS</text>
</g>
<g font-size=".9" fill="#f00">
<text x="63.3" y="72.6">DATALOGICS PVT LTD</text>
<text x="125.6" y="73">MIZUHO</text>
<text x="101.8" y="81">BWIZ SOLUTION</text>
<text x="82.7" y="108">SIDDHI</text>
<text x="79.9" y="117.6">SAVERA (FLEXI)</text>
<text x="81.4" y="116.5">STARTUP</text>
<text x="88.1" y="117.4">SAVERA(FIX)</text>
<text x="88.9" y="116.3">STARTUP</text>
<text x="100.7" y="115.8">NOWA FORMWORKS</text>
<text x="69.9" y="136.1">SCALEANA PVT LTD</text>
<text x="103" y="137.2">TALENT BRIDGE</text>
<text x="129.2" y="132.3">BEGWANI</text>
</g>
<g font-size=".9" fill="#f0f">
<text x="65.7" y="73.8">E.D 10/09/26</text>
<text x="124.7" y="74.1">E.D 31/05/28</text>
<text x="102.8" y="82.1">E.D 30/07/26</text>
<text x="81.5" y="109.1">E.D 17/06/26</text>
<text x="80.8" y="118.7">E.D 11/10/26</text>
<text x="88.3" y="118.6">E.D 30/03/27</text>
<text x="102.7" y="116.9">E.D 21/08/26</text>
<text x="71.7" y="137.2">E.D 29/04/27</text>
<text x="128.7" y="133.4">E.D 26/06/26</text>
<text x="103.9" y="138.3">E.D 16/05/27</text>
</g>
<g font-size=".9" fill="#00f">
<text x="65.7" y="74.9">L.D 10/09/26</text>
<text x="124.7" y="75.2">L.D 31/05/28</text>
<text x="102.8" y="83.2">L.D 31/10/25</text>
<text x="81.6" y="110.2">L.D 17/06/26</text>
<text x="83.2" y="111.3">M2M</text>
<text x="80.9" y="119.9">L.D 11/10/26</text>
<text x="88.4" y="119.7">L.D 30/03/27</text>
<text x="102.8" y="118.1">L.D 21/08/26</text>
<text x="128.7" y="134.5">L.D 25/06/26</text>
<text x="71.8" y="138.4">L.D 31/10/26</text>
<text x="104" y="139.5">L.D 18/08/26</text>
</g>
</svg>
